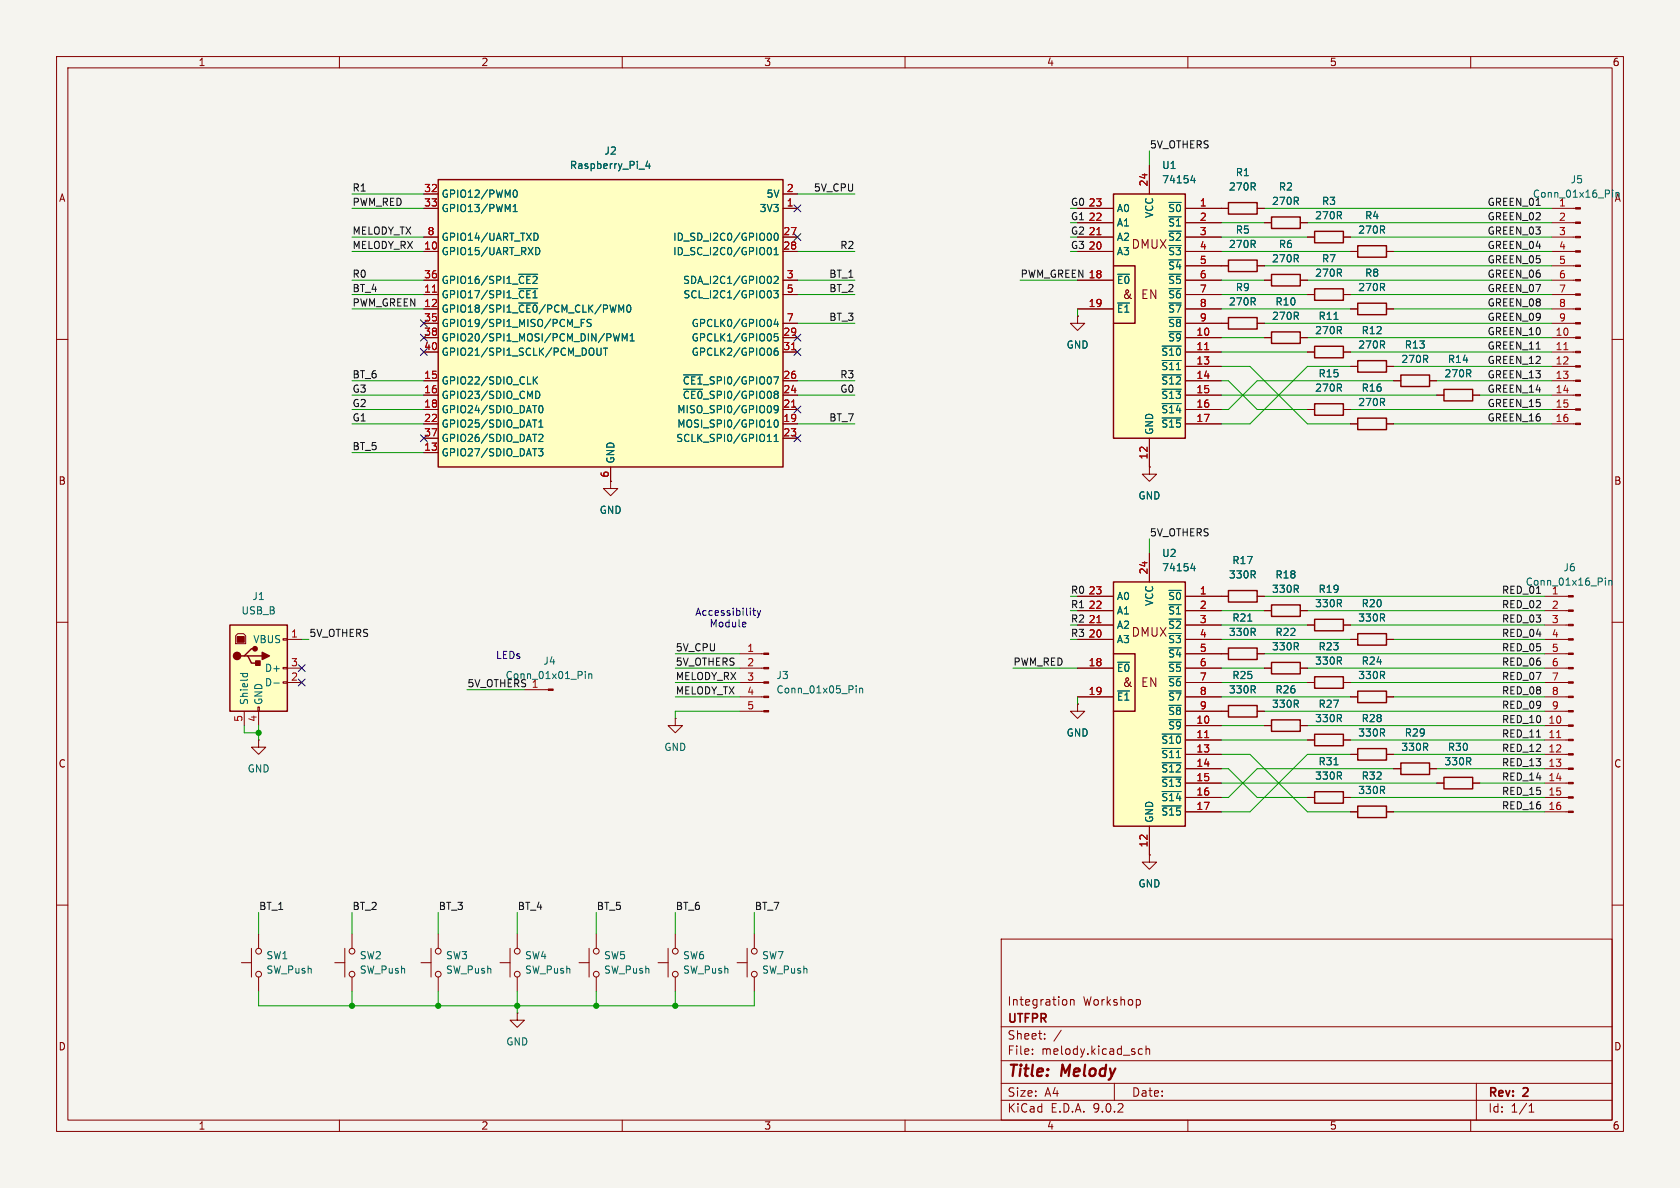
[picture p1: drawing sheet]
<svg xmlns="http://www.w3.org/2000/svg" width="297mm" height="210mm" viewBox="0 0 297 210" stroke-linecap="round" stroke-linejoin="round" font-family="sans-serif">
<path d="M0 0h297v210h-297z" fill="#f5f4ef" stroke="#f5f4ef" stroke-width=".18"/>
<g fill="none" stroke="#840000" stroke-width=".18">
<path d="M10 10h277v190h-277zM12 12h273v186h-273zM60 10v2M110 10v2M160 10v2M210 10v2M260 10v2M274.3 36.8h4.2M274.3 39.4h4.2M274.3 41.9h4.2M274.3 44.5h4.2M274.3 47h4.2"/>
<path d="M274.3 49.5h4.2M274.3 52.1h4.2M274.3 54.6h4.2M274.3 57.2h4.2M274.3 59.7h4.2M10 60h2M246.4 67.3h1.2M252.7 67.3h1.3M254 69.9h1.3M260.3 69.9h1.3M274.3 67.3h4.2M274.3 69.9h4.2"/>
<path d="M274.3 62.2h4.2M274.3 64.8h4.2M274.3 72.4h4.2M274.3 74.9h4.2M285 60h2M107.9 85.1v1.3h1.3l-1.3 1.2-1.2-1.2h1.2M107.9 85.1h.1M10 110h2M130.8 115.6h4.2M130.8 118.1h4.2M285 110h2M45.7 130.8v1.3h1.3l-1.3 1.3-1.3-1.3h1.3"/>
<path d="M45.7 130.8h.1M119.4 127v1.3h1.2l-1.2 1.2-1.3-1.2h1.3M119.4 127h.1M130.8 120.7h4.2M130.8 123.2h4.2M130.8 125.7h4.2M246.4 135.9h1.2M252.7 135.9h1.3M10 160h2M116.3 170.2h1.8M118.1 167.6v5.1M119.4 165.1v2.5"/>
<path d="M119.4 172.7v2.6M177 166h108v32h-108zM188.5 176.8l.1 .2v.4l-.1 .2M189.2 176.8l.3-.1 .3 .1 .1 .9M189.2 176.7v1M201.5 176.8l.1 .2v.4l-.1 .2M285 160h2M60 198v2M110 198v2M160 198v2M177 194.5h108M177 191.5h108"/>
<path d="M177 187.5h108M177 181.5h108M182.5 186.3v.1M182.5 185.5v.1M184.7 183.6v.1M184.7 182.8v.1M187.6 182.1l-1.3 2M197 191.5v3M201.2 186.1l.3 .3 .5-.1M202 185.5l-.5-.1-.3 .3M202.6 185.5l.2-.1 .4 .1v.9M202.6 184.9v1.5"/>
<path d="M210 198v2M260 198v2M261 191.5v6.5M270.3 196.6h.9M270.3 195.5l.4-.4v1.5"/>
<circle cx="119.4" cy="172.2" r=".51"/>
<circle cx="119.4" cy="168.1" r=".51"/>
</g>
<path d="M247.6 66.3h5.1v2h-5.1zM255.3 68.8h5v2.1h-5zM247.6 134.9h5.1v2h-5.1z" fill="none" stroke="#840000" stroke-width=".25"/>
<g fill="#840000" stroke="#840000" stroke-width=".18">
<path d="M135 115.4h.9v.3h-.9z"/>
<path d="M135 118h.9v.2h-.9z"/>
<path d="M135 120.5h.9v.3h-.9z"/>
<path d="M135 123.1h.9v.2h-.9z"/>
<path d="M135 125.6h.9v.3h-.9z"/>
<path d="M278.5 36.7h.9v.3h-.9z"/>
<path d="M278.5 39.2h.9v.3h-.9z"/>
<path d="M278.5 41.8h.9v.2h-.9z"/>
<path d="M278.5 44.3h.9v.3h-.9z"/>
<path d="M278.5 46.9h.9v.2h-.9z"/>
<path d="M278.5 49.4h.9v.3h-.9z"/>
<path d="M278.5 51.9h.9v.3h-.9z"/>
<path d="M278.5 54.5h.9v.2h-.9z"/>
<path d="M278.5 57h.9v.3h-.9z"/>
<path d="M278.5 59.6h.9v.2h-.9z"/>
<path d="M278.5 62.1h.9v.3h-.9z"/>
<path d="M278.5 64.6h.9v.3h-.9z"/>
<path d="M278.5 67.2h.9v.2h-.9z"/>
<path d="M278.5 69.7h.9v.3h-.9z"/>
<path d="M278.5 72.3h.9v.2h-.9z"/>
<path d="M278.5 74.8h.9v.3h-.9z"/>
</g>
<path d="M285.1 33.6v.1M151.4 121.2v.2M151.4 121.7v.8M152 121.7v.8M152 121.8l.1-.1h.4v.8" fill="none" stroke="#006464" stroke-width=".18"/>
<path d="M276.5 61.8h.7" fill="none" stroke="#a90000" stroke-width=".18"/>
<path d="M77.5 31.8h60.9v50.8h-60.9z" fill="#ffffc2"/>
<path d="M77.5 31.8h60.9v50.8h-60.9z" fill="none" stroke="#840000" stroke-width=".25"/>
<g fill="none" stroke="#840000" stroke-width=".18">
<path d="M74.9 34.3h2.6M74.9 36.8h2.6M138.4 34.3h2.6M138.4 36.8h2.6M74.9 41.9h2.6M74.9 44.5h2.6M74.9 49.5h2.6M74.9 52.1h2.6M74.9 54.6h2.6M74.9 57.2h2.6M74.9 59.7h2.6M138.4 41.9h2.6"/>
<path d="M138.4 44.5h2.6M138.4 49.5h2.6M138.4 52.1h2.6M138.4 57.2h2.6M138.4 59.7h2.6M74.9 62.2h2.6M74.9 67.3h2.6M74.9 69.9h2.6M74.9 72.4h2.6M74.9 74.9h2.6M74.9 77.5h2.6M138.4 62.2h2.6"/>
<path d="M138.4 67.3h2.6M138.4 69.9h2.6M138.4 72.4h2.6M138.4 74.9h2.6M138.4 77.5h2.6M74.9 80h2.6M107.9 82.6v2.5"/>
</g>
<g fill="none" stroke="#006464" stroke-width=".18">
<path d="M90.7 34.1l.1-.4 .2-.1a.68 .68 0 0 1 .5 .6 .68 .68 0 0 1-.5 .7l-.2-.2-.1-.3M90.7 37.4h.7M90.7 36.5l.4-.4v1.3M113 29.9h.9M114.5 28.5l-.3 .9h.8M114.8 28.9v.9M91.7 48.5h3.4M91.7 51h3.4M91.7 53.6h3.4M94.7 41.2a.68 .68 0 0 1 .4 .7 .68 .68 0 0 1-.4 .6M94.7 43.8a.64 .64 0 0 1 .7 .6 .64 .64 0 0 1-.7 .6M101.5 57.9h1"/>
<path d="M102.8 57.1h.4M103.4 56.5h-.6v1.2M104.5 56.5h-.5l-.2 .1v.3l.6 .3 .1 .3-.2 .2h-.5M108.4 59l.3 1.3 .3-.9 .2 .9 .3-1.3M110.9 54l.2-.1a.68 .68 0 0 1 .4 .7 .68 .68 0 0 1-.4 .6l-.2-.1-.1-.4zM111.4 59.4l.4-.4v1.3M135.9 43.8a.68 .68 0 0 1 .5 .6 .68 .68 0 0 1-.5 .6M136.2 41.3l.2 .4-.2 .7M136.3 51.6v.8M136.8 51.4h.8l-.4 .5 .3 .1v.5l-.2 .1-.5-.1M136.9 45h.7M136.9 49l.4-.2 .3 .4-.8 .9h.8"/>
<path d="M136.9 44.1l.3-.3v1.2M137 41.3l.2-.1a.68 .68 0 0 1 .4 .7 .68 .68 0 0 1-.4 .6l-.2-.1-.1-.4zM137.2 56.4l-.3 .9h.7M137.5 56.9v.8M137.5 59h-.6v.6l.1-.1h.5l.1 .2-.1 .4-.2 .2-.4-.2M94.3 66.6v1.3M94.5 67.2l.5 .7M94.7 69.2a.64 .64 0 0 1 .7 .6 .64 .64 0 0 1-.7 .6M95 66.6l-.7 .7M95.2 79.3h.8l-.4 .5 .3 .1v.6l-.2 .1-.5-.1M95.3 76.9l.4-.1 .3 .3-.8 .9h.8M95.3 75.5h.7"/>
<path d="M95.3 74.6l.3-.4v1.3M95.4 71.8l.2-.1a.68 .68 0 0 1 .4 .6 .68 .68 0 0 1-.4 .7l-.2-.2-.1-.3zM105.5 61.5v1.1l.3 .2 .3-.1 .2-.1v-1.1M106.7 61.5h.7M107 61.5v1.3M110 60.3v-1.3l.4 .9 .5-.9v1.3M111.4 60.3h.7M120.8 66.3h3.4M120.8 68.8h3.4M135.6 78h.8M136.9 78h.7M136.9 77.1l.3-.3v1.2"/>
<path d="M137 74.4l.2-.2a.68 .68 0 0 1 .4 .7 .68 .68 0 0 1-.4 .6l-.2-.1-.1-.4zM137.5 61.5l-.4 .1a.86 .86 0 0 0 0 1.2l.4-.1 .1-.4-.3-.3-.3 .1-.1 .2M137.6 72.2l-.3 .3-.3-.1-.1-.2 .1-.4 .3-.1 .2 .1a.84 .84 0 0 1-.3 1.2h-.2"/>
</g>
<path d="M76.4 51.7h.8M139.9 61.8h.8M139.9 72h.8" fill="none" stroke="#a90000" stroke-width=".18"/>
<path d="M40.6 110.5h10.2v15.2h-10.2z" fill="#ffffc2"/>
<path d="M217.2 35.8h5v2h-5zM217.2 56.1h5v2.1h-5zM217.2 46h5v2h-5zM224.8 58.7h5.1v2h-5.1zM240 73.9h5.1v2h-5.1zM40.6 110.5h10.2v15.2h-10.2zM43.2 116h.6l.6 1.2h1.3M43.8 116h2.6M45.1 114.7h-.7l-1.2 1.3h-.7M217.2 104.4h5v2h-5zM232.4 119.6h5.1v2.1h-5.1zM255.3 137.4h5v2h-5z" fill="none" stroke="#840000" stroke-width=".25"/>
<g fill="none" stroke="#840000" stroke-width=".18">
<path d="M215.9 36.8h1.3M222.2 36.8h1.3M190.5 55.9v1.3h1.3l-1.3 1.2-1.3-1.2h1.3M190.5 55.9h.1M215.9 57.2h1.3M215.9 47h1.3M222.2 57.2h1.3M222.2 47h1.3M223.5 59.7h1.3M229.9 59.7h1.2M238.8 74.9h1.2M245.1 74.9h1.3"/>
<path d="M203.2 82.6v1.2h1.3l-1.3 1.3-1.3-1.3h1.3M203.2 82.6h.1M41.7 112.4l.3-.4h1.1l.3 .4v1.4h-1.7zM50 112.9h.8v.3h-.8zM50 118h.8v.2h-.8zM50.8 113h2.5M50.8 118.1h2.5M215.9 105.4h1.3M222.2 105.4h1.3M43.2 125.7v2.6M45.6 125h.2v.7h-.2zM45.7 125.7v2.6"/>
<path d="M50 120.5h.8v.3h-.8zM50.8 120.7h2.5M92.7 121.9h4.2M231.1 120.7h1.3M237.5 120.7h1.3M254 138.4h1.3M260.3 138.4h1.3"/>
</g>
<g fill="#840000" stroke="#840000" stroke-width=".18">
<path d="M41.9 112.5h1.3v1h-1.3z"/>
<path d="M96.9 121.8h.9v.2h-.9z"/>
</g>
<g fill="#840000" stroke="#840000" stroke-width=".25">
<path d="M45.2 116.8h.8v.8h-.8z"/>
<path d="M46.4 115.3l1.2 .7-1.2 .6z"/>
<circle cx="41.9" cy="116" r=".63"/>
<circle cx="45.1" cy="114.7" r=".38"/>
</g>
<path d="M42.5 119.1h1.3M43 119.1l-.1 .3M43.7 119.1l.1 .3M103.5 118.7v.1M103.5 119.1v.9M104.1 119.1v.9M104.1 119.2l.2-.1 .3 .1v.8M48.4 120.7h1" fill="none" stroke="#006464" stroke-width=".18"/>
<g fill="#ffffc2">
<path d="M196.8 34.3h12.7v43.2h-12.7z"/>
<path d="M196.8 47h3.9v10.2h-3.9z"/>
</g>
<path d="M196.8 34.3h12.7v43.2h-12.7zM224.8 38.4h5.1v2h-5.1zM196.8 47h3.9v10.2h-3.9M224.8 48.5h5.1v2h-5.1zM232.4 40.9h5.1v2h-5.1zM232.4 71.4h5.1v2h-5.1zM240 112h5.1v2h-5.1zM224.8 127.3h5.1v2h-5.1zM232.4 140h5.1v2h-5.1zM240 122.2h5.1v2h-5.1zM240 142.5h5.1v2h-5.1z" fill="none" stroke="#840000" stroke-width=".25"/>
<g fill="none" stroke="#840000" stroke-width=".18">
<path d="M190.5 36.8h6.3M190.5 39.4h6.3M203.2 29.2v5.1M209.5 36.8h6.4M209.5 39.4h6.4M223.5 39.4h1.3M229.9 39.4h1.2M190.5 41.9h6.3M190.5 44.5h6.3M190.5 49.5h6.3M190.5 54.6h6.3M209.5 41.9h6.4"/>
<path d="M209.5 44.5h6.4M209.5 49.5h6.4M209.5 54.6h6.4M209.5 47h6.4M209.5 52.1h6.4M209.5 57.2h6.4M209.5 59.7h6.4M223.5 49.5h1.3M229.9 49.5h1.2M231.1 41.9h1.3M237.5 41.9h1.3M203.2 77.5v5.1"/>
<path d="M209.5 62.2h6.4M209.5 64.8h6.4M209.5 67.3h6.4M209.5 69.9h6.4M209.5 72.4h6.4M209.5 74.9h6.4M231.1 72.4h1.3M237.5 72.4h1.3M238.8 113h1.2M245.1 113h1.3M273 105.4h4.3M273 108h4.3"/>
<path d="M273 110.5h4.3M273 113h4.3M273 115.6h4.3M273 118.1h4.3M190.5 124.5v1.2h1.3l-1.3 1.3-1.3-1.3h1.3M190.5 124.5h.1M223.5 128.3h1.3M229.9 128.3h1.2M238.8 123.2h1.2M245.1 123.2h1.3M273 120.7h4.3M273 123.2h4.3"/>
<path d="M273 125.7h4.3M273 128.3h4.3M273 130.8h4.3M273 133.4h4.3M273 135.9h4.3M273 138.4h4.3M203.2 151.1v1.3h1.3l-1.3 1.3-1.3-1.3h1.3M203.2 151.1h.1M231.1 141h1.3M237.5 141h1.3M238.8 143.5h1.2M245.1 143.5h1.3"/>
<path d="M273 141h4.3M273 143.5h4.3M74.4 170.2h1.8M76.2 167.6v5.1M77.5 165.1v2.5M77.5 172.7v2.6M91.4 179.1v1.2h1.3l-1.3 1.3-1.2-1.3h1.2M91.4 179.1h.1"/>
<circle cx="77.5" cy="172.2" r=".51"/>
<circle cx="77.5" cy="168.1" r=".51"/>
</g>
<path d="M193.9 41.5h.7M213 61.8h.7M275.2 130.4h.7" fill="none" stroke="#a90000" stroke-width=".18"/>
<g fill="none" stroke="#006464" stroke-width=".18">
<path d="M210.8 31l-.3 .9h.8M211.1 31.5v.8M197.6 48.5h2.1M197.6 53.6h2.1M205.4 61.2h3.4M205.4 63.7h3.4M205.4 66.3h3.4M205.4 68.8h3.4M205.4 71.3h3.4M205.4 73.9h3.4M283.8 102.2v.1M283.8 102.6v.8"/>
<path d="M284.4 102.6v.8M284.4 102.7l.2-.1 .3 .1 .1 .7M235.8 135.2h.8"/>
</g>
<g fill="#840000" stroke="#840000" stroke-width=".18">
<path d="M277.3 105.3h.8v.2h-.8z"/>
<path d="M277.3 107.8h.8v.3h-.8z"/>
<path d="M277.3 110.4h.8v.2h-.8z"/>
<path d="M277.3 112.9h.8v.3h-.8z"/>
<path d="M277.3 115.4h.8v.3h-.8z"/>
<path d="M277.3 118h.8v.2h-.8z"/>
<path d="M277.3 120.5h.8v.3h-.8z"/>
<path d="M277.3 123.1h.8v.2h-.8z"/>
<path d="M277.3 125.6h.8v.3h-.8z"/>
<path d="M277.3 128.1h.8v.3h-.8z"/>
<path d="M277.3 130.7h.8v.2h-.8z"/>
<path d="M277.3 133.2h.8v.3h-.8z"/>
<path d="M277.3 135.8h.8v.2h-.8z"/>
<path d="M277.3 138.3h.8v.3h-.8z"/>
<path d="M277.3 140.8h.8v.3h-.8z"/>
<path d="M277.3 143.4h.8v.2h-.8z"/>
</g>
<g fill="#ffffc2">
<path d="M196.8 102.9h12.7v43.2h-12.7z"/>
<path d="M196.8 115.6h3.9v10.1h-3.9z"/>
</g>
<g fill="none" stroke="#840000" stroke-width=".25">
<path d="M232.4 51.1h5.1v2h-5.1zM240 43.4h5.1v2.1h-5.1zM240 53.6h5.1v2h-5.1zM232.4 61.2h5.1v2h-5.1zM240 63.8h5.1v2h-5.1zM196.8 102.9h12.7v43.2h-12.7zM196.8 115.6h3.9v10.1h-3.9M217.2 114.6h5v2h-5zM224.8 106.9h5.1v2.1h-5.1zM224.8 117.1h5.1v2h-5.1zM232.4 109.5h5.1v2h-5.1zM217.2 124.7h5v2h-5z"/>
<path d="M232.4 129.8h5.1v2h-5.1zM240 132.3h5.1v2.1h-5.1z"/>
</g>
<g fill="none" stroke="#840000" stroke-width=".18">
<path d="M74.9 34.3h2.6M74.9 36.8h2.6M138.4 34.3h2.6M138.4 36.8h2.6M190.5 36.8h6.3M190.5 39.4h6.3M203.2 29.2v5.1M209.5 36.8h7.7M209.5 39.4h6.4M222.2 36.8h1.3M223.5 39.4h1.3M229.9 39.4h1.2"/>
<path d="M74.9 44.5h2.6M74.9 52.1h2.6M74.9 54.6h2.6M74.9 41.9h2.6M74.9 49.5h2.6M74.9 57.2h2.6M74.9 59.7h2.6M138.4 44.5h2.6M138.4 52.1h2.6M138.4 41.9h2.6M138.4 49.5h2.6M138.4 57.2h2.6"/>
<path d="M138.4 59.7h2.6M190.5 55.9h.1M190.5 44.5h6.3M190.5 54.6h6.3M190.5 41.9h6.3M190.5 49.5h6.3M209.5 44.5h6.4M209.5 52.1h6.4M209.5 54.6h6.4M209.5 41.9h6.4M209.5 49.5h6.4M209.5 57.2h7.7"/>
<path d="M209.5 59.7h6.4M209.5 47h7.7M222.2 57.2h1.3M222.2 47h1.3M223.5 49.5h1.3M223.5 59.7h1.3M229.9 49.5h1.2M229.9 59.7h1.2M231.1 52.1h1.3M231.1 41.9h1.3M237.5 52.1h1.3M237.5 41.9h1.3"/>
<path d="M238.8 44.5h1.2M238.8 54.6h1.2M245.1 44.5h1.3M245.1 54.6h1.3M74.9 62.2h2.6M74.9 67.3h2.6M74.9 69.9h2.6M74.9 72.4h2.6M74.9 74.9h2.6M74.9 77.5h2.6M138.4 62.2h2.6M138.4 67.3h2.6"/>
<path d="M138.4 69.9h2.6M138.4 72.4h2.6M138.4 74.9h2.6M138.4 77.5h2.6M203.2 77.5v5.1M209.5 62.2h6.4M209.5 64.8h6.4M209.5 67.3h6.4M209.5 69.9h6.4M209.5 72.4h6.4M209.5 74.9h6.4M231.1 62.2h1.3"/>
<path d="M231.1 72.4h1.3M237.5 62.2h1.3M237.5 72.4h1.3M238.8 64.8h1.2M238.8 74.9h1.2M245.1 64.8h1.3M245.1 74.9h1.3M246.4 67.3h1.2M252.7 67.3h1.3M254 69.9h1.3M260.3 69.9h1.3M74.9 80h2.6"/>
<path d="M107.9 85.1h.1M107.9 82.6v2.5M203.2 82.6h.1M203.2 97.8v5.1M190.5 105.4h6.3M190.5 108h6.3M190.5 110.5h6.3M190.5 113h6.3M190.5 118.1h6.3M209.5 105.4h7.7M209.5 108h6.4M209.5 110.5h6.4"/>
<path d="M209.5 113h6.4M209.5 118.1h6.4M209.5 115.6h7.7M222.2 105.4h1.3M222.2 115.6h1.3M223.5 108h1.3M223.5 118.1h1.3M229.9 108h1.2M229.9 118.1h1.2M231.1 110.5h1.3M237.5 110.5h1.3M238.8 113h1.2"/>
<path d="M245.1 113h1.3M190.5 124.5h.1M190.5 123.2h6.3M209.5 123.2h6.4M209.5 120.7h6.4M209.5 125.7h7.7M209.5 128.3h6.4M209.5 130.8h6.4M209.5 133.4h6.4M209.5 135.9h6.4M209.5 138.4h6.4M222.2 125.7h1.3"/>
<path d="M223.5 128.3h1.3M229.9 128.3h1.2M231.1 120.7h1.3M231.1 130.8h1.3M237.5 120.7h1.3M237.5 130.8h1.3M238.8 123.2h1.2M238.8 133.4h1.2M245.1 123.2h1.3M245.1 133.4h1.3M246.4 135.9h1.2M252.7 135.9h1.3"/>
<path d="M254 138.4h1.3M260.3 138.4h1.3M203.2 151.1h.1M203.2 146.1v5M209.5 141h6.4M209.5 143.5h6.4M231.1 141h1.3M237.5 141h1.3M238.8 143.5h1.2M245.1 143.5h1.3M42.7 170.2h1.7M44.4 167.6v5.1"/>
<path d="M45.7 165.1v2.5M45.7 172.7v2.6M59.2 170.2h1.8M61 167.6v5.1M62.2 165.1v2.5M62.2 172.7v2.6M88.4 170.2h1.8M90.2 167.6v5.1M91.4 165.1v2.5M91.4 172.7v2.6M102.4 170.2h1.7M104.1 167.6v5.1"/>
<path d="M105.4 165.1v2.5M105.4 172.7v2.6M130.3 170.2h1.8M132.1 167.6v5.1M133.3 165.1v2.5M133.3 172.7v2.6"/>
<circle cx="45.7" cy="172.2" r=".51"/>
<circle cx="45.7" cy="168.1" r=".51"/>
<circle cx="62.2" cy="168.1" r=".51"/>
<circle cx="62.2" cy="172.2" r=".51"/>
<circle cx="91.4" cy="172.2" r=".51"/>
<circle cx="91.4" cy="168.1" r=".51"/>
<circle cx="105.4" cy="172.2" r=".51"/>
<circle cx="105.4" cy="168.1" r=".51"/>
<circle cx="133.4" cy="172.2" r=".51"/>
<circle cx="133.4" cy="168.1" r=".51"/>
</g>
<path d="M76.4 51.7h.8M193.9 41.5h.7M139.9 61.8h.8M139.9 72h.8M213 61.8h.7M193.9 110.1h.7M213 130.4h.7" fill="none" stroke="#a90000" stroke-width=".18"/>
<g fill="none" stroke="#006464" stroke-width=".18">
<path d="M90.7 34.1l.1-.4 .2-.1a.68 .68 0 0 1 .5 .6 .68 .68 0 0 1-.5 .7l-.2-.2-.1-.3M90.7 37.4h.7M90.7 36.5l.4-.4v1.3M113 29.9h.9M114.5 28.5l-.3 .9h.8M114.8 28.9v.9M210.8 31l-.3 .9h.8M211.1 31.5v.8M91.7 48.5h3.4M91.7 51h3.4M91.7 53.6h3.4M94.7 41.2a.68 .68 0 0 1 .4 .7 .68 .68 0 0 1-.4 .6"/>
<path d="M94.7 43.8a.64 .64 0 0 1 .7 .6 .64 .64 0 0 1-.7 .6M101.5 57.9h1M102.8 57.1h.4M103.4 56.5h-.6v1.2M104.5 56.5h-.5l-.2 .1v.3l.6 .3 .1 .3-.2 .2h-.5M108.4 59l.3 1.3 .3-.9 .2 .9 .3-1.3M110.9 54l.2-.1a.68 .68 0 0 1 .4 .7 .68 .68 0 0 1-.4 .6l-.2-.1-.1-.4zM111.4 59.4l.4-.4v1.3M135.9 43.8a.68 .68 0 0 1 .5 .6 .68 .68 0 0 1-.5 .6M136.2 41.3l.2 .4-.2 .7M136.3 51.6v.8M136.8 51.4h.8l-.4 .5 .3 .1v.5l-.2 .1-.5-.1"/>
<path d="M136.9 45h.7M136.9 49l.4-.2 .3 .4-.8 .9h.8M136.9 44.1l.3-.3v1.2M137 41.3l.2-.1a.68 .68 0 0 1 .4 .7 .68 .68 0 0 1-.4 .6l-.2-.1-.1-.4zM137.2 56.4l-.3 .9h.7M137.5 56.9v.8M137.5 59h-.6v.6l.1-.1h.5l.1 .2-.1 .4-.2 .2-.4-.2M197.6 48.5h2.1M197.6 53.6h2.1M235.8 56.5h.8M94.3 66.6v1.3M94.5 67.2l.5 .7"/>
<path d="M94.7 69.2a.64 .64 0 0 1 .7 .6 .64 .64 0 0 1-.7 .6M95 66.6l-.7 .7M95.2 79.3h.8l-.4 .5 .3 .1v.6l-.2 .1-.5-.1M95.3 76.9l.4-.1 .3 .3-.8 .9h.8M95.3 75.5h.7M95.3 74.6l.3-.4v1.3M95.4 71.8l.2-.1a.68 .68 0 0 1 .4 .6 .68 .68 0 0 1-.4 .7l-.2-.2-.1-.3zM105.5 61.5v1.1l.3 .2 .3-.1 .2-.1v-1.1M106.7 61.5h.7M107 61.5v1.3M110 60.3v-1.3l.4 .9 .5-.9v1.3M111.4 60.3h.7"/>
<path d="M120.8 66.3h3.4M120.8 68.8h3.4M135.6 78h.8M136.9 78h.7M136.9 77.1l.3-.3v1.2M137 74.4l.2-.2a.68 .68 0 0 1 .4 .7 .68 .68 0 0 1-.4 .6l-.2-.1-.1-.4zM137.5 61.5l-.4 .1a.86 .86 0 0 0 0 1.2l.4-.1 .1-.4-.3-.3-.3 .1-.1 .2M137.6 72.2l-.3 .3-.3-.1-.1-.2 .1-.4 .3-.1 .2 .1a.84 .84 0 0 1-.3 1.2h-.2M205.4 66.3h3.4M205.4 68.8h3.4M205.4 61.2h3.4M205.4 63.7h3.4"/>
<path d="M205.4 71.3h3.4M205.4 73.9h3.4M210.8 99.6l-.3 .9h.8M197.6 117.1h2.1M211.1 100.1v.8M220.6 109.8h.7M197.6 122.1h2.1M205.4 129.8h3.4M205.4 132.3h3.4M205.4 134.8h3.4M205.4 137.4h3.4M205.4 139.9h3.4"/>
<path d="M235.8 135.2h.8M205.4 142.5h3.4"/>
</g>
<g fill="none" stroke="#009600" stroke-width=".18">
<path d="M62.2 36.8h12.7M62.2 34.3h12.7M141 34.3h10.1M203.2 26.7v2.5M215.9 39.4h7.6M223.5 36.8h50.8M231.1 39.4h43.2M62.2 44.5h12.7M62.2 52.1h12.7M62.2 41.9h12.7M62.2 54.6h12.7M62.2 49.5h12.7"/>
<path d="M141 44.5h10.1M141 52.1h10.1M141 57.2h10.1M141 49.5h10.1M180.3 49.5h10.2M190.5 54.6v1.3M215.9 44.5h22.9M215.9 52.1h15.2M215.9 41.9h15.2M215.9 54.6h22.9M215.9 59.7h7.6M215.9 49.5h7.6"/>
<path d="M223.5 47h50.8M223.5 57.2h50.8M231.1 59.7h43.2M231.1 49.5h43.2M238.8 52.1h35.5M238.8 41.9h35.5M246.4 44.5h27.9M246.4 54.6h27.9M62.2 74.9h12.7M62.2 67.3h12.7M62.2 72.4h12.7M62.2 69.9h12.7"/>
<path d="M141 74.9h10.1M141 67.3h10.1M141 69.9h10.1M215.9 64.8h5.1l10.1 10.1h7.7M215.9 67.3h1.3l5 5.1h8.9M215.9 62.2h15.2M215.9 69.9h38.1M238.8 64.8h-7.7l-10.1 10.1h-5.1M238.8 62.2h35.5M238.8 72.4h35.5M246.4 74.9h27.9M246.4 67.3h-24.2l-5 5.1h-1.3"/>
<path d="M246.4 64.8h27.9M254 67.3h20.3M261.6 69.9h12.7M62.2 80h12.7M203.2 95.3v2.5M53.3 113h1.3M119.4 118.1h11.4M119.4 115.6h11.4M179.1 118.1h11.4M215.9 108h7.6M215.9 118.1h7.6M215.9 110.5h15.2"/>
<path d="M215.9 113h22.9M223.5 105.4h49.5M223.5 115.6h49.5M231.1 108h41.9M231.1 118.1h41.9M238.8 110.5h34.2M246.4 113h26.6M43.2 128.3v1.2h2.5M45.7 128.3v2.5M82.5 121.9h10.2M119.4 123.2h11.4M119.4 120.7h11.4"/>
<path d="M130.8 125.7h-11.4v1.3M190.5 123.2v1.3M215.9 135.9h1.3l5 5.1h8.9M215.9 133.4h5.1l10.1 10.1h7.7M215.9 130.8h15.2M215.9 128.3h7.6M215.9 138.4h38.1M215.9 123.2h22.9M215.9 120.7h15.2M223.5 125.7h49.5M231.1 128.3h41.9M238.8 133.4h-7.7l-10.1 10.1h-5.1"/>
<path d="M238.8 130.8h34.2M238.8 120.7h34.2M246.4 135.9h-24.2l-5 5.1h-1.3M246.4 133.4h26.6M246.4 123.2h26.6M254 135.9h19M261.6 138.4h11.4M238.8 141h34.2M246.4 143.5h26.6M45.7 161.3v3.8M45.7 175.3v2.5h87.6v-2.5M62.2 161.3v3.8"/>
<path d="M62.2 175.3v2.5M77.5 161.3v3.8M77.5 175.3v2.5M91.4 161.3v3.8M91.4 175.3v3.8M105.4 161.3v3.8M105.4 175.3v2.5M119.4 161.3v3.8M119.4 175.3v2.5M133.3 161.3v3.8"/>
</g>
<g fill="none" stroke="#000084" stroke-width=".18">
<path d="M140.4 36.2l1.2 1.2M141.6 36.2l-1.2 1.2M74.3 59.1l1.2 1.2M74.3 56.5l1.2 1.3M75.5 59.1l-1.2 1.2M75.5 56.5l-1.2 1.3M140.4 59.1l1.2 1.2M140.4 41.3l1.2 1.2M141.6 59.1l-1.2 1.2M141.6 41.3l-1.2 1.2M74.3 61.6l1.2 1.2M74.3 76.9l1.2 1.2"/>
<path d="M75.5 61.6l-1.2 1.2M75.5 76.9l-1.2 1.2M140.4 61.6l1.2 1.2M140.4 71.8l1.2 1.2M140.4 76.9l1.2 1.2M141.6 61.6l-1.2 1.2M141.6 71.8l-1.2 1.2M141.6 76.9l-1.2 1.2M52.7 117.5l1.2 1.2M53.9 117.5l-1.2 1.2M52.7 120l1.2 1.3M53.9 120l-1.2 1.3"/>
</g>
<path d="M131.8 110.8h-.1M131.8 110l.1 .3-.6 .1M133.1 107.9h.5M133.3 107.5v1.1l.3 .2M133.9 107.9l.3 .9M134.2 108.8l-.3 .4M134.5 107.9l-.3 .9" fill="none" stroke="#0000c2" stroke-width=".18"/>
<g fill="#009600" stroke="#009600" stroke-width=".18">
<circle cx="77.5" cy="177.8" r=".46"/>
<circle cx="62.2" cy="177.8" r=".46"/>
<circle cx="105.4" cy="177.8" r=".46"/>
<circle cx="119.4" cy="177.8" r=".46"/>
<circle cx="91.4" cy="177.8" r=".46"/>
<circle cx="45.7" cy="129.5" r=".46"/>
</g>
<g font-size="2.8" fill="#840000">
<text x="178" y="190.9">Title:</text>
<text x="187.7" y="190.9">Melody</text>
</g>
<g font-size="2.1" fill="#840000">
<text x="200" y="44.2">DMUX</text>
<text x="198.4" y="53.1">&amp;</text>
<text x="201.6" y="53.1">EN</text>
<text x="200" y="112.8">DMUX</text>
<text x="198.4" y="121.6">&amp;</text>
<text x="201.6" y="121.6">EN</text>
<text x="178" y="178">Integration</text>
<text x="191.4" y="178">Workshop</text>
<text x="178" y="184">Sheet:</text>
<text x="178" y="181.2">UTFPR</text>
<text x="178" y="186.7">File:</text>
<text x="184.1" y="186.7">melody.kicad_sch</text>
<text x="178" y="196.9">KiCad</text>
<text x="178" y="194.1">Size:</text>
<text x="184.7" y="194.1">A4</text>
<text x="185.7" y="196.9">E.D.A.</text>
<text x="193.3" y="196.9">9.0.2</text>
<text x="200" y="194.1">Date:</text>
<text x="263" y="194.3">Rev:</text>
<text x="263" y="196.9">Id:</text>
<text x="267.1" y="196.9">1/1</text>
<text x="269.4" y="194.3">2</text>
</g>
<g font-size="1.8" fill="#840000">
<text x="35" y="11.9">1</text>
<text x="85" y="11.9">2</text>
<text x="135" y="11.9">3</text>
<text x="185" y="11.9">4</text>
<text x="235" y="11.9">5</text>
<text x="285" y="11.9">6</text>
<text x="10.3" y="35.9">A</text>
<text x="10.3" y="85.9">B</text>
<text x="285.3" y="85.9">B</text>
<text x="10.3" y="135.9">C</text>
<text x="285.3" y="135.9">C</text>
<text x="10.3" y="185.9">D</text>
<text x="285.3" y="185.9">D</text>
<text x="35" y="199.9">1</text>
<text x="85" y="199.9">2</text>
<text x="135" y="199.9">3</text>
<text x="185" y="199.9">4</text>
<text x="235" y="199.9">5</text>
<text x="285" y="199.9">6</text>
</g>
<g font-size="1.8" fill="#006464">
<text x="106.8" y="27.5">J2</text>
<text x="78" y="35.2">GPIO12/PWM0</text>
<text x="100.7" y="30.1">Raspberry_Pi_4</text>
<text x="135.4" y="35.2">5V</text>
<text x="205.4" y="32.6">74154</text>
<text x="205.4" y="30.1">U1</text>
<text x="217.2" y="33.9">270R</text>
<text x="218.4" y="31.3">R1</text>
<text x="226" y="33.9">R2</text>
<text x="270.9" y="35.2">Conn_01x16_Pin</text>
<text x="277.6" y="32.6">J5</text>
<text x="285.3" y="35.9">A</text>
<text x="78" y="37.7">GPIO13/PWM1</text>
<text x="134.2" y="37.7">3V3</text>
<text x="197.4" y="37.7">A0</text>
<text x="197.4" y="40.2">A1</text>
<text x="204.1" y="38.6" transform="rotate(-90 204.1 38.6)">VCC</text>
<text x="206.4" y="37.7">~{S0}</text>
<text x="206.4" y="40.2">~{S1}</text>
<text x="218.4" y="41.5">R5</text>
<text x="224.8" y="36.4">270R</text>
<text x="232.4" y="39">270R</text>
<text x="233.6" y="36.4">R3</text>
<text x="240" y="41.5">270R</text>
<text x="241.2" y="39">R4</text>
<text x="275.5" y="36.6">1</text>
<text x="78" y="42.8">GPIO14/UART_TXD</text>
<text x="78" y="45.3">GPIO15/UART_RXD</text>
<text x="118.9" y="42.8">ID_SD_I2C0/GPIO00</text>
<text x="118.9" y="45.3">ID_SC_I2C0/GPIO01</text>
<text x="197.4" y="42.8">A2</text>
<text x="197.4" y="45.3">A3</text>
<text x="206.4" y="42.8">~{S2}</text>
<text x="206.4" y="45.3">~{S3}</text>
<text x="206.4" y="47.9">~{S4}</text>
<text x="217.2" y="44">270R</text>
<text x="224.8" y="46.6">270R</text>
<text x="226" y="44">R6</text>
<text x="233.6" y="46.6">R7</text>
<text x="78" y="50.4">GPIO16/SPI1_~{CE2}</text>
<text x="78" y="52.9">GPIO17/SPI1_~{CE1}</text>
<text x="120.7" y="50.4">SDA_I2C1/GPIO02</text>
<text x="120.7" y="52.9">SCL_I2C1/GPIO03</text>
<text x="197.4" y="50.4">~{E0}</text>
<text x="206.4" y="50.4">~{S5}</text>
<text x="206.4" y="52.9">~{S6}</text>
<text x="218.4" y="51.7">R9</text>
<text x="232.4" y="49.1">270R</text>
<text x="240" y="51.7">270R</text>
<text x="241.2" y="49.1">R8</text>
<text x="78" y="55.5">GPIO18/SPI1_~{CE0}/PCM_CLK/PWM0</text>
<text x="78" y="58">GPIO19/SPI1_MISO/PCM_FS</text>
<text x="122.2" y="58">GPCLK0/GPIO04</text>
<text x="197.4" y="55.5">~{E1}</text>
<text x="206.4" y="55.5">~{S7}</text>
<text x="206.4" y="58">~{S8}</text>
<text x="217.2" y="54.2">270R</text>
<text x="224.8" y="56.7">270R</text>
<text x="225.4" y="54.2">R10</text>
<text x="232.4" y="59.3">270R</text>
<text x="233" y="56.7">R11</text>
<text x="240.6" y="59.3">R12</text>
<text x="78" y="60.6">GPIO20/SPI1_MOSI/PCM_DIN/PWM1</text>
<text x="78" y="63.1">GPIO21/SPI1_SCLK/PCM_DOUT</text>
<text x="122.2" y="60.6">GPCLK1/GPIO05</text>
<text x="122.2" y="63.1">GPCLK2/GPIO06</text>
<text x="188.5" y="61.8">GND</text>
<text x="205.2" y="63.1">~{S10}</text>
<text x="205.2" y="65.6">~{S11}</text>
<text x="206.4" y="60.6">~{S9}</text>
<text x="240" y="61.8">270R</text>
<text x="247.6" y="64.4">270R</text>
<text x="248.2" y="61.8">R13</text>
<text x="255.9" y="64.4">R14</text>
<text x="78" y="68.2">GPIO22/SDIO_CLK</text>
<text x="78" y="70.7">GPIO23/SDIO_CMD</text>
<text x="120.6" y="68.2">~{CE1}_SPI0/GPIO07</text>
<text x="120.6" y="70.7">~{CE0}_SPI0/GPIO08</text>
<text x="205.2" y="68.2">~{S12}</text>
<text x="205.2" y="70.7">~{S13}</text>
<text x="232.4" y="69.4">270R</text>
<text x="233" y="66.9">R15</text>
<text x="240" y="72">270R</text>
<text x="240.6" y="69.4">R16</text>
<text x="255.3" y="66.9">270R</text>
<text x="78" y="73.3">GPIO24/SDIO_DAT0</text>
<text x="78" y="75.8">GPIO25/SDIO_DAT1</text>
<text x="119.6" y="73.3">MISO_SPI0/GPIO09</text>
<text x="119.6" y="75.8">MOSI_SPI0/GPIO10</text>
<text x="204.1" y="77" transform="rotate(-90 204.1 77)">GND</text>
<text x="205.2" y="73.3">~{S14}</text>
<text x="205.2" y="75.8">~{S15}</text>
<text x="78" y="78.3">GPIO26/SDIO_DAT2</text>
<text x="78" y="80.9">GPIO27/SDIO_DAT3</text>
<text x="108.8" y="82" transform="rotate(-90 108.8 82)">GND</text>
<text x="119.5" y="78.3">SCLK_SPI0/GPIO11</text>
<text x="201.2" y="88.5">GND</text>
<text x="105.9" y="91">GND</text>
<text x="205.4" y="101.2">74154</text>
<text x="205.4" y="98.7">U2</text>
<text x="217.8" y="99.9">R17</text>
<text x="276.3" y="101.2">J6</text>
<text x="44.5" y="106.3">J1</text>
<text x="197.4" y="106.3">A0</text>
<text x="204.1" y="107.2" transform="rotate(-90 204.1 107.2)">VCC</text>
<text x="206.4" y="106.3">~{S0}</text>
<text x="217.2" y="102.5">330R</text>
<text x="224.8" y="105">330R</text>
<text x="225.4" y="102.5">R18</text>
<text x="232.4" y="107.5">330R</text>
<text x="233" y="105">R19</text>
<text x="240.6" y="107.5">R20</text>
<text x="269.6" y="103.7">Conn_01x16_Pin</text>
<text x="274.2" y="105.2">1</text>
<text x="42.6" y="108.8">USB_B</text>
<text x="44.7" y="113.9">VBUS</text>
<text x="197.4" y="108.8">A1</text>
<text x="197.4" y="111.4">A2</text>
<text x="197.4" y="113.9">A3</text>
<text x="206.4" y="108.8">~{S1}</text>
<text x="206.4" y="111.4">~{S2}</text>
<text x="206.4" y="113.9">~{S3}</text>
<text x="217.2" y="112.6">330R</text>
<text x="217.8" y="110.1">R21</text>
<text x="225.4" y="112.6">R22</text>
<text x="240" y="110.1">330R</text>
<text x="46.7" y="119">D+</text>
<text x="96" y="117.7">J4</text>
<text x="197.4" y="119">~{E0}</text>
<text x="206.4" y="116.4">~{S4}</text>
<text x="206.4" y="119">~{S5}</text>
<text x="224.8" y="115.2">330R</text>
<text x="232.4" y="117.7">330R</text>
<text x="233" y="115.2">R23</text>
<text x="240.6" y="117.7">R24</text>
<text x="44" y="124.7" transform="rotate(-90 44 124.7)">Shield</text>
<text x="46.6" y="124.7" transform="rotate(-90 46.6 124.7)">GND</text>
<text x="46.7" y="121.5">D-</text>
<text x="89.3" y="120.2">Conn_01x01_Pin</text>
<text x="137.2" y="120.2">J3</text>
<text x="137.2" y="122.8">Conn_01x05_Pin</text>
<text x="197.4" y="124.1">~{E1}</text>
<text x="206.4" y="121.5">~{S6}</text>
<text x="206.4" y="124.1">~{S7}</text>
<text x="217.2" y="122.8">330R</text>
<text x="217.8" y="120.2">R25</text>
<text x="224.8" y="125.3">330R</text>
<text x="225.4" y="122.8">R26</text>
<text x="233" y="125.3">R27</text>
<text x="240" y="120.2">330R</text>
<text x="188.5" y="130.4">GND</text>
<text x="205.2" y="131.7">~{S10}</text>
<text x="206.4" y="126.6">~{S8}</text>
<text x="206.4" y="129.1">~{S9}</text>
<text x="232.4" y="127.9">330R</text>
<text x="240" y="130.4">330R</text>
<text x="240.6" y="127.9">R28</text>
<text x="248.2" y="130.4">R29</text>
<text x="43.7" y="136.8">GND</text>
<text x="117.3" y="132.9">GND</text>
<text x="205.2" y="134.2">~{S11}</text>
<text x="205.2" y="136.8">~{S12}</text>
<text x="233" y="135.5">R31</text>
<text x="247.6" y="132.9">330R</text>
<text x="255.3" y="135.5">330R</text>
<text x="255.9" y="132.9">R30</text>
<text x="205.2" y="139.3">~{S13}</text>
<text x="205.2" y="141.8">~{S14}</text>
<text x="232.4" y="138">330R</text>
<text x="240" y="140.6">330R</text>
<text x="240.6" y="138">R32</text>
<text x="204.1" y="145.5" transform="rotate(-90 204.1 145.5)">GND</text>
<text x="205.2" y="144.4">~{S15}</text>
<text x="201.2" y="157.1">GND</text>
<text x="47" y="169.8">SW1</text>
<text x="47" y="172.3">SW_Push</text>
<text x="63.5" y="169.8">SW2</text>
<text x="63.5" y="172.3">SW_Push</text>
<text x="78.7" y="169.8">SW3</text>
<text x="78.7" y="172.3">SW_Push</text>
<text x="92.7" y="169.8">SW4</text>
<text x="92.7" y="172.3">SW_Push</text>
<text x="106.7" y="169.8">SW5</text>
<text x="106.7" y="172.3">SW_Push</text>
<text x="120.7" y="169.8">SW6</text>
<text x="120.7" y="172.3">SW_Push</text>
<text x="134.6" y="169.8">SW7</text>
<text x="134.6" y="172.3">SW_Push</text>
<text x="89.4" y="185">GND</text>
</g>
<g font-size="1.8" fill="#0f0f0f">
<text x="203.2" y="26.3">5V_OTHERS</text>
<text x="62.2" y="33.9">R1</text>
<text x="143.8" y="33.9">5V_CPU</text>
<text x="62.2" y="41.6">MELODY_TX</text>
<text x="62.2" y="36.5">PWM_RED</text>
<text x="262.9" y="41.6">GREEN_03</text>
<text x="262.9" y="39">GREEN_02</text>
<text x="262.9" y="36.5">GREEN_01</text>
<text x="62.2" y="44.1">MELODY_RX</text>
<text x="148.4" y="44.1">R2</text>
<text x="262.9" y="46.6">GREEN_05</text>
<text x="262.9" y="44.1">GREEN_04</text>
<text x="62.2" y="49.2">R0</text>
<text x="62.2" y="51.7">BT_4</text>
<text x="146.5" y="49.2">BT_1</text>
<text x="146.5" y="51.7">BT_2</text>
<text x="180.3" y="49.2">PWM_GREEN 18</text>
<text x="262.9" y="49.2">GREEN_06</text>
<text x="262.9" y="51.7">GREEN_07</text>
<text x="62.2" y="54.3">PWM_GREEN 12</text>
<text x="146.5" y="56.8">BT_3</text>
<text x="262.9" y="54.3">GREEN_08</text>
<text x="262.9" y="56.8">GREEN_09</text>
<text x="262.9" y="59.3">GREEN_10</text>
<text x="262.9" y="64.4">GREEN_12</text>
<text x="262.9" y="61.9">GREEN_11</text>
<text x="62.2" y="67">BT_6</text>
<text x="62.2" y="69.5">G3</text>
<text x="148.4" y="69.5">G0</text>
<text x="148.4" y="67">R3</text>
<text x="262.9" y="67">GREEN_13</text>
<text x="262.9" y="69.5">GREEN_14</text>
<text x="62.2" y="72">G2</text>
<text x="62.2" y="74.6">G1</text>
<text x="146.5" y="74.6">BT_7</text>
<text x="262.9" y="74.6">GREEN_16</text>
<text x="262.9" y="72">GREEN_15</text>
<text x="62.2" y="79.7">BT_5</text>
<text x="203.2" y="94.9">5V_OTHERS</text>
<text x="265.4" y="105.1">RED_01</text>
<text x="265.4" y="107.6">RED_02</text>
<text x="54.6" y="112.7">5V_OTHERS</text>
<text x="265.4" y="110.1">RED_03</text>
<text x="265.4" y="112.7">RED_04</text>
<text x="119.4" y="115.2">5V_CPU</text>
<text x="119.4" y="117.8">5V_OTHERS</text>
<text x="179.1" y="117.8">PWM_RED</text>
<text x="265.4" y="117.8">RED_06</text>
<text x="265.4" y="115.2">RED_05</text>
<text x="82.5" y="121.6">5V_OTHERS 1</text>
<text x="119.4" y="120.3">MELODY_RX</text>
<text x="119.4" y="122.8">MELODY_TX</text>
<text x="265.4" y="120.3">RED_07</text>
<text x="265.4" y="122.8">RED_08</text>
<text x="265.4" y="125.4">RED_09</text>
<text x="265.4" y="127.9">RED_10</text>
<text x="265.4" y="130.5">RED_11</text>
<text x="265.4" y="133">RED_12</text>
<text x="265.4" y="135.5">RED_13</text>
<text x="265.4" y="138.1">RED_14</text>
<text x="265.4" y="140.6">RED_15</text>
<text x="265.4" y="143.2">RED_16</text>
<text x="45.7" y="160.9">BT_1</text>
<text x="62.2" y="160.9">BT_2</text>
<text x="77.5" y="160.9">BT_3</text>
<text x="91.4" y="160.9">BT_4</text>
<text x="105.4" y="160.9">BT_5</text>
<text x="119.4" y="160.9">BT_6</text>
<text x="133.3" y="160.9">BT_7</text>
</g>
<g font-size="1.8" fill="#a90000">
<text x="74.9" y="34">32</text>
<text x="139" y="34">2</text>
<text x="202.9" y="33.1" transform="rotate(-90 202.9 33.1)">24</text>
<text x="74.9" y="36.6">33</text>
<text x="75.5" y="41.7">8</text>
<text x="138.4" y="41.7">27</text>
<text x="139" y="36.6">1</text>
<text x="192.4" y="36.6">23</text>
<text x="192.4" y="39.1">22</text>
<text x="192.4" y="41.7">21</text>
<text x="212" y="36.6">1</text>
<text x="212" y="39.1">2</text>
<text x="212" y="41.7">3</text>
<text x="275.5" y="39.1">2</text>
<text x="275.5" y="41.7">3</text>
<text x="74.9" y="44.2">10</text>
<text x="138.4" y="44.2">28</text>
<text x="192.4" y="44.2">20</text>
<text x="212" y="44.2">4</text>
<text x="212" y="46.7">5</text>
<text x="275.5" y="44.2">4</text>
<text x="275.5" y="46.7">5</text>
<text x="74.9" y="49.3">36</text>
<text x="74.9" y="51.8">11</text>
<text x="139" y="49.3">3</text>
<text x="139" y="51.8">5</text>
<text x="192.4" y="49.3">18</text>
<text x="212" y="49.3">6</text>
<text x="212" y="51.8">7</text>
<text x="275.5" y="49.3">6</text>
<text x="275.5" y="51.8">7</text>
<text x="74.9" y="56.9">35</text>
<text x="74.9" y="59.4">38</text>
<text x="74.9" y="54.4">12</text>
<text x="138.4" y="59.4">29</text>
<text x="139" y="56.9">7</text>
<text x="192.4" y="54.4">19</text>
<text x="211.4" y="59.4">10</text>
<text x="212" y="54.4">8</text>
<text x="212" y="56.9">9</text>
<text x="274.9" y="59.4">10</text>
<text x="275.5" y="54.4">8</text>
<text x="275.5" y="56.9">9</text>
<text x="74.9" y="62">40</text>
<text x="138.4" y="62">31</text>
<text x="211.4" y="62">11</text>
<text x="211.4" y="64.5">13</text>
<text x="274.9" y="62">11</text>
<text x="274.9" y="64.5">12</text>
<text x="74.9" y="67.1">15</text>
<text x="74.9" y="69.6">16</text>
<text x="138.4" y="67.1">26</text>
<text x="138.4" y="69.6">24</text>
<text x="211.4" y="67.1">14</text>
<text x="211.4" y="69.6">15</text>
<text x="274.9" y="67.1">13</text>
<text x="274.9" y="69.6">14</text>
<text x="74.9" y="72.1">18</text>
<text x="74.9" y="74.7">22</text>
<text x="74.9" y="77.2">37</text>
<text x="138.4" y="72.1">21</text>
<text x="138.4" y="74.7">19</text>
<text x="138.4" y="77.2">23</text>
<text x="211.4" y="72.1">16</text>
<text x="211.4" y="74.7">17</text>
<text x="274.9" y="72.1">15</text>
<text x="274.9" y="74.7">16</text>
<text x="74.9" y="79.8">13</text>
<text x="202.9" y="81.3" transform="rotate(-90 202.9 81.3)">12</text>
<text x="107.7" y="84.5" transform="rotate(-90 107.7 84.5)">6</text>
<text x="202.9" y="101.6" transform="rotate(-90 202.9 101.6)">24</text>
<text x="192.4" y="105.2">23</text>
<text x="192.4" y="107.7">22</text>
<text x="212" y="105.2">1</text>
<text x="212" y="107.7">2</text>
<text x="274.2" y="107.7">2</text>
<text x="51.4" y="112.8">1</text>
<text x="192.4" y="110.2">21</text>
<text x="192.4" y="112.8">20</text>
<text x="212" y="110.2">3</text>
<text x="212" y="112.8">4</text>
<text x="274.2" y="110.2">3</text>
<text x="274.2" y="112.8">4</text>
<text x="51.4" y="117.9">3</text>
<text x="132" y="115.3">1</text>
<text x="132" y="117.9">2</text>
<text x="192.4" y="117.9">18</text>
<text x="212" y="115.3">5</text>
<text x="212" y="117.9">6</text>
<text x="274.2" y="115.3">5</text>
<text x="274.2" y="117.9">6</text>
<text x="51.4" y="120.4">2</text>
<text x="132" y="120.4">3</text>
<text x="132" y="122.9">4</text>
<text x="132" y="125.5">5</text>
<text x="192.4" y="122.9">19</text>
<text x="212" y="120.4">7</text>
<text x="212" y="122.9">8</text>
<text x="212" y="125.5">9</text>
<text x="274.2" y="120.4">7</text>
<text x="274.2" y="122.9">8</text>
<text x="274.2" y="125.5">9</text>
<text x="42.9" y="127.7" transform="rotate(-90 42.9 127.7)">5</text>
<text x="45.5" y="127.7" transform="rotate(-90 45.5 127.7)">4</text>
<text x="211.4" y="128">10</text>
<text x="211.4" y="130.6">11</text>
<text x="273.6" y="128">10</text>
<text x="273.6" y="130.6">11</text>
<text x="211.4" y="133.1">13</text>
<text x="211.4" y="135.6">14</text>
<text x="273.6" y="133.1">12</text>
<text x="273.6" y="135.6">13</text>
<text x="211.4" y="138.2">15</text>
<text x="211.4" y="140.7">16</text>
<text x="211.4" y="143.3">17</text>
<text x="273.6" y="138.2">14</text>
<text x="273.6" y="140.7">15</text>
<text x="273.6" y="143.3">16</text>
<text x="202.9" y="149.9" transform="rotate(-90 202.9 149.9)">12</text>
</g>
<g font-size="1.8" fill="#009600">
<text x="189.2" y="36.5">G0</text>
<text x="189.2" y="41.6">G2</text>
<text x="189.2" y="39">G1</text>
<text x="189.2" y="44.1">G3</text>
<text x="189.2" y="105.1">R0</text>
<text x="189.2" y="107.6">R1</text>
<text x="189.2" y="112.7">R3</text>
<text x="189.2" y="110.1">R2</text>
</g>
<g font-size="1.8" fill="#0000c2">
<text x="122.8" y="109.1">Accessibility</text>
<text x="125.4" y="111.1">Module</text>
<text x="87.6" y="116.7">LEDs</text>
</g>
</svg>
